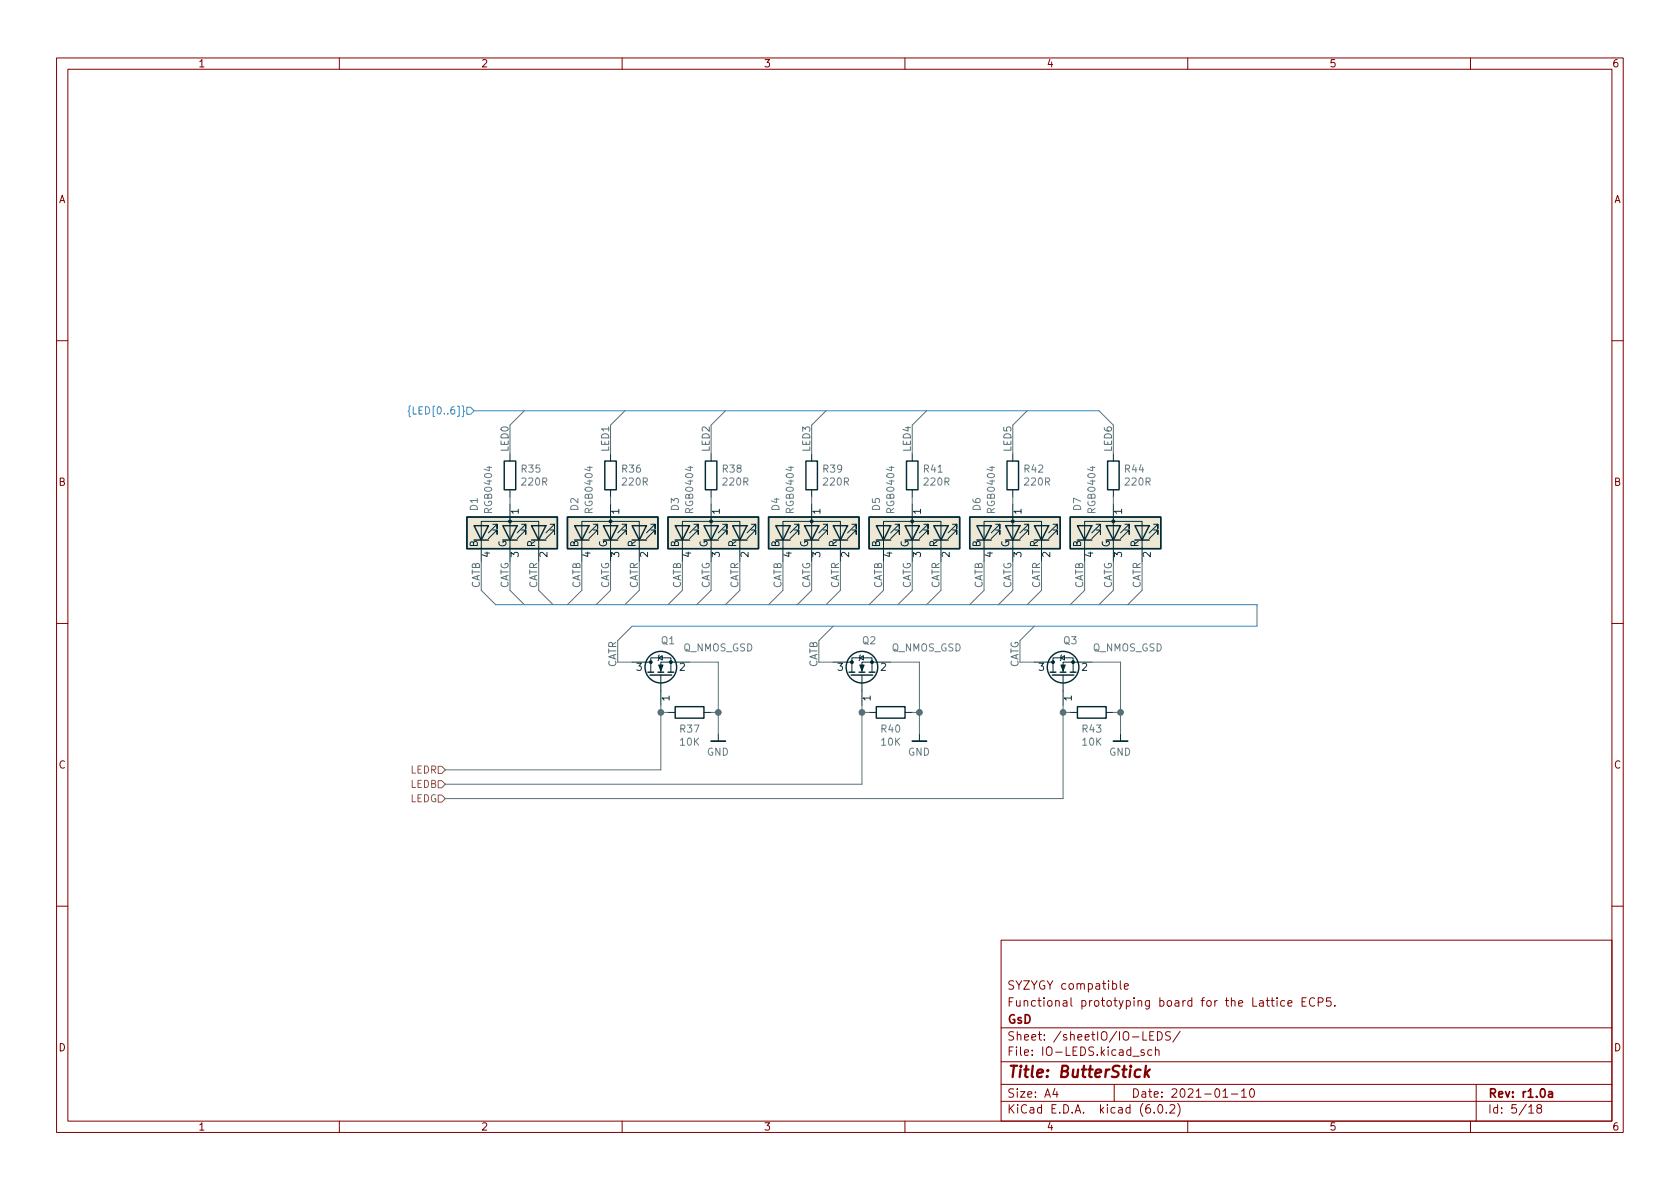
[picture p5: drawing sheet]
<svg xmlns="http://www.w3.org/2000/svg" width="297mm" height="210mm" viewBox="0 0 297 210" stroke-linecap="round" stroke-linejoin="round" font-family="sans-serif">
<g fill="none" stroke="#840000" stroke-width=".18">
<path d="M10 10.2h277v190.1h-277zM12 12.2h273v186.1h-273zM60 10.2v2M110 10.2v2M160 10.2v2M210 10.2v2M260 10.2v2M10 60.2h2M285 60.2h2M10 110.2h2M285 110.2h2M10 160.2h2"/>
<path d="M177 166.3h108v32h-108zM198.1 173.4v1.3l.2 .2M198.8 174.4l.7-.1-.1-.3-.4-.1-.2 .2 .1 .8h.5M224.7 176.9h.6M224.9 176.4v1.3l.4 .2M225.8 176.4v.2M225.8 176.9v1M227.1 177l-.4-.1-.3 .3v.4l.2 .3h.5M227.7 177.4l.7-.1v-.3l-.5-.1-.2 .2 .1 .8h.6M230.2 177.1h.5M230.9 176.4h-.7v1.5h.7M232.4 176.6a.6 .6 0 0 0-.7 0 .6 .6 0 0 0-.2 .7 .56 .56 0 0 0 .3 .6 .56 .56 0 0 0 .6-.1"/>
<path d="M233.1 177.2l.7-.1 .1-.2v-.3l-.3-.2h-.5v1.5M235.3 176.4h-.7l-.1 .7 .2-.1 .5 .1 .2 .2-.1 .5-.2 .1-.6-.1M236 177.8v.1M285 160.2h2M60 198.3v2M110 198.3v2M160 198.3v2M177 194.8h108M177 191.8h108M177 187.8h108M177 181.8h108M186.5 192.5l-.4 1h1"/>
<path d="M186.9 193v1M197 191.8v3M200.3 186.8h1.1M202.3 185.7l-.4-.1-.2 .2 .1 .3 .5 .1v.4h-.6M203.3 183.1h.5M203.6 185.7l-.4-.1-.3 .3v.4l.2 .3h.5M204 182.4h-.7v1.5h.7M204.1 196.7v.1M204.3 185.8l.2-.2 .4 .1v.9M204.3 185.1v1.5M204.6 182.4a.76 .76 0 0 1 .9 .8 .76 .76 0 0 1-.9 .7zM204.9 195.4l.2-.1a.81 .81 0 0 1 .6 .7 .81 .81 0 0 1-.3 .8h-.2a.81 .81 0 0 1-.6-.6 .81 .81 0 0 1 .3-.8z"/>
<path d="M206.2 196.7v.1M206.9 195.5l.5-.2 .2 .2 .1 .3-.9 1h.9M206.9 182.5l-.5-.1-.3 .2v.4l.7 .3 .1 .3-.3 .3h-.5M208.2 195.1a1.72 1.72 0 0 1 0 2.3M208.6 182.4l-1.2 1.9M210 198.3v2M216.2 194h.9M217.7 193.5h1.2M219.5 193l.4-.5v1.5M219.5 194h.9M221.1 192.7l.2-.2a.81 .81 0 0 1 .6 .7 .81 .81 0 0 1-.3 .8h-.2a.81 .81 0 0 1-.3-1.3zM260 198.3v2"/>
<path d="M261 191.8v6.5M270.3 195.8l.4-.5v1.5M270.3 196.8h.9M272 196l-.3-.3 .1-.2 .2-.2 .4 .1 .2 .2-.1 .2-.6 .2-.2 .3 .1 .4 .2 .1h.3l.3-.3-.1-.4-.2-.1"/>
</g>
<path d="M273.8 193.1h.6l.1 .9M274.5 193.4l-.5 .1a.29 .29 0 0 0-.2 .2 .29 .29 0 0 0 .2 .3h.5" fill="none" stroke="#840000" stroke-width=".3"/>
<path d="M201.7 189.2a.66 .66 0 0 0-1 .3l-.1 .6 .2 .3 .1 .1 .6-.1M202.6 188.5l-.2 2M202.7 189.7l.4 .8M203.3 189.1l-.9 .8" fill="none" stroke="#840000" stroke-width=".4"/>
<g fill="none" stroke="#002b36" stroke-width=".25">
<path d="M82.5 91.4h16.1v5.6h-16.1zM83.8 93h2.6l-1.3 2.5zM83.8 95.5h2.6M88.9 93h2.5l-1.2 2.5zM88.9 95.5h2.5M89.2 81.5h2v5.1h-2zM94 93h2.5l-1.3 2.5zM94 95.5h2.5M100.3 91.4h16v5.6h-16zM101.6 93h2.5l-1.2 2.5zM101.6 95.5h2.5M106.7 93h2.5l-1.3 2.5z"/>
<path d="M106.7 95.5h2.5M106.9 81.5h2.1v5.1h-2.1zM111.8 93h2.5l-1.3 2.5zM111.8 95.5h2.5M118.1 91.4h16v5.6h-16zM119.4 93h2.5l-1.3 2.5zM119.4 95.5h2.5M124.5 93h2.5l-1.3 2.5zM124.5 95.5h2.5M124.7 81.5h2v5.1h-2zM129.5 93h2.6l-1.3 2.5zM129.5 95.5h2.6"/>
<path d="M135.9 91.4h16v5.6h-16zM137.2 93h2.5l-1.3 2.5zM137.2 95.5h2.5M142.2 93h2.6l-1.3 2.5zM142.2 95.5h2.6M142.5 81.5h2v5.1h-2zM147.3 93h2.6l-1.3 2.5zM147.3 95.5h2.6M153.7 91.4h16v5.6h-16zM154.9 93h2.6l-1.3 2.5zM154.9 95.5h2.6M160 93h2.6l-1.3 2.5z"/>
<path d="M160 95.5h2.6M160.3 81.5h2v5.1h-2zM165.1 93h2.5l-1.2 2.5zM165.1 95.5h2.5M171.4 91.4h16.1v5.6h-16.1zM172.7 93h2.6l-1.3 2.5zM172.7 95.5h2.6M177.8 93h2.5l-1.2 2.5zM177.8 95.5h2.5M178.1 81.5h2v5.1h-2zM182.9 93h2.5l-1.3 2.5zM182.9 95.5h2.5"/>
<path d="M189.2 91.4h16v5.6h-16zM190.5 93h2.5l-1.2 2.5zM190.5 95.5h2.5M195.6 93h2.5l-1.3 2.5zM195.6 95.5h2.5M195.8 81.5h2.1v5.1h-2.1zM200.7 93h2.5l-1.3 2.5zM200.7 95.5h2.5M114.6 118.9h1M114.9 119.4h3.8M116.3 118.9h1M118.1 118.9h1"/>
<path d="M150.1 118.9h1M150.5 119.4h3.8M151.9 118.9h1M153.7 118.9h1M185.7 118.9h1M186.1 119.4h3.8M187.5 118.9h1M189.2 118.9h1M119.4 125h5.1v2h-5.1zM154.9 125h5.1v2h-5.1zM190.5 125h5.1v2h-5.1z"/>
<circle cx="116.8" cy="118" r="2.79"/>
<circle cx="152.4" cy="118" r="2.79"/>
<circle cx="188" cy="118" r="2.79"/>
</g>
<g fill="none" stroke="#002b36" stroke-width=".18">
<path d="M85.1 99.3v-7.1h10.1v7.1M87.1 93.7h.8v.8v-.8l-1.5 1.5M87.1 92.7h.8v.8v-.8l-1.5 1.5M90.2 80.3v1.2M90.2 86.6v1.3M90.2 89.1v10.2M92.2 93.7h.8v.8v-.8l-1.6 1.5M92.2 92.7h.8v.8v-.8l-1.6 1.5M96.5 93h.1M97.3 93.7h.7v.8v-.8l-1.5 1.5M97.3 92.7h.7v.8v-.8l-1.5 1.5M102.9 99.3v-7.1h10.1v7.1"/>
<path d="M104.9 93.7h.8v.8v-.8l-1.6 1.5M104.9 92.7h.8v.8v-.8l-1.6 1.5M107.9 80.3v1.2M107.9 86.6v1.3M107.9 89.1v10.2M110 93.7h.7v.8v-.8l-1.5 1.5M110 92.7h.7v.8v-.8l-1.5 1.5M114.3 93h.1M115.1 93.7h.7v.8v-.8l-1.5 1.5M115.1 92.7h.7v.8v-.8l-1.5 1.5M120.6 99.3v-7.1h10.2v7.1M122.7 93.7h.7v.8v-.8l-1.5 1.5"/>
<path d="M122.7 92.7h.7v.8v-.8l-1.5 1.5M125.7 80.3v1.2M125.7 86.6v1.3M125.7 89.1v10.2M127.8 93.7h.7v.8v-.8l-1.5 1.5M127.8 92.7h.7v.8v-.8l-1.5 1.5M132.1 93h.1M132.8 93.7h.8v.8v-.8l-1.5 1.5M132.8 92.7h.8v.8v-.8l-1.5 1.5M138.4 99.3v-7.1h10.2v7.1M140.5 93.7h.7v.8v-.8l-1.5 1.5M140.5 92.7h.7v.8v-.8l-1.5 1.5"/>
<path d="M143.5 80.3v1.2M143.5 86.6v1.3M143.5 89.1v10.2M145.5 93.7h.8v.8v-.8l-1.5 1.5M145.5 92.7h.8v.8v-.8l-1.5 1.5M149.9 93h.1M150.6 93.7h.8v.8v-.8l-1.5 1.5M150.6 92.7h.8v.8v-.8l-1.5 1.5M156.2 99.3v-7.1h10.2v7.1M158.2 93.7h.8v.8v-.8l-1.5 1.5M158.2 92.7h.8v.8v-.8l-1.5 1.5M161.3 80.3v1.2"/>
<path d="M161.3 86.6v1.3M161.3 89.1v10.2M163.3 93.7h.8v.8v-.8l-1.5 1.5M163.3 92.7h.8v.8v-.8l-1.5 1.5M167.6 93h.1M168.4 93.7h.8v.8v-.8l-1.6 1.5M168.4 92.7h.8v.8v-.8l-1.6 1.5M174 99.3v-7.1h10.1v7.1M176 93.7h.8v.8v-.8l-1.5 1.5M176 92.7h.8v.8v-.8l-1.5 1.5M179.1 80.3v1.2M179.1 86.6v1.3"/>
<path d="M179.1 89.1v10.2M181.1 93.7h.8v.8v-.8l-1.6 1.5M181.1 92.7h.8v.8v-.8l-1.6 1.5M185.4 93h.1M186.2 93.7h.7v.8v-.8l-1.5 1.5M186.2 92.7h.7v.8v-.8l-1.5 1.5M191.8 99.3v-7.1h10.1v7.1M193.8 93.7h.8v.8v-.8l-1.6 1.5M193.8 92.7h.8v.8v-.8l-1.6 1.5M196.8 80.3v1.2M196.8 86.6v1.3M196.8 89.1v10.2"/>
<path d="M198.9 93.7h.7v.8v-.8l-1.5 1.5M198.9 92.7h.7v.8v-.8l-1.5 1.5M203.2 93h.1M204 93.7h.7v.8v-.8l-1.5 1.5M204 92.7h.7v.8v-.8l-1.5 1.5M111.8 117.1h3.3M115.1 118.9v-2.6h3.5v2.6M116.5 116.3l.6-.4v.8zM116.6 115.8l-.1 .1v.8l-.2 .1M116.8 119.4v5.3M121.9 117.1h-5.1v1.8M147.3 117.1h3.3"/>
<path d="M150.6 118.9v-2.6h3.6v2.6M152 116.3l.7-.4v.8zM152.1 115.8l-.1 .1v.8l-.1 .1M152.4 119.4v5.3M157.5 117.1h-5.1v1.8M182.9 117.1h3.3M186.2 118.9v-2.6h3.5v2.6M187.6 116.3l.6-.4v.8zM187.7 115.8l-.1 .1v.8l-.1 .1M188 119.4v5.3M193 117.1h-5v1.8M118.1 126h1.3"/>
<path d="M124.5 126h1.2M127 129.8v1.3M153.7 126h1.2M160 126h1.3M162.6 129.8v1.3M189.2 126h1.3M195.6 126h1.2M198.1 129.8v1.3"/>
</g>
<path d="M125.7 131.1h2.6M161.3 131.1h2.5M196.8 131.1h2.6" fill="none" stroke="#002b36" stroke-width=".3"/>
<g fill="#eee8d5" stroke="#eee8d5" stroke-width=".18">
<path d="M100.3 91.4h16v5.6h-16z"/>
<path d="M171.4 91.4h16.1v5.6h-16.1z"/>
<path d="M153.7 91.4h16v5.6h-16z"/>
<path d="M189.2 91.4h16v5.6h-16z"/>
<path d="M135.9 91.4h16v5.6h-16z"/>
<path d="M118.1 91.4h16v5.6h-16z"/>
<path d="M82.5 91.4h16.1v5.6h-16.1z"/>
</g>
<g fill="#002b36" stroke="#002b36" stroke-width=".18">
<path d="M152 117.6h.8l-.4 1z"/>
<path d="M187.6 117.6h.7l-.3 1z"/>
<path d="M116.5 117.6h.7l-.4 1z"/>
<circle cx="107.9" cy="92.2" r=".25"/>
<circle cx="179.1" cy="92.2" r=".25"/>
<circle cx="161.3" cy="92.2" r=".25"/>
<circle cx="154.2" cy="117.1" r=".25"/>
<circle cx="150.6" cy="117.1" r=".25"/>
<circle cx="189.7" cy="117.1" r=".25"/>
<circle cx="186.2" cy="117.1" r=".25"/>
<circle cx="196.8" cy="92.2" r=".25"/>
<circle cx="118.6" cy="117.1" r=".25"/>
<circle cx="115.1" cy="117.1" r=".25"/>
<circle cx="143.5" cy="92.2" r=".25"/>
<circle cx="125.7" cy="92.2" r=".25"/>
<circle cx="90.2" cy="92.2" r=".25"/>
</g>
<path d="M77.5 135.5h.6l.6 .6-.6 .7h-.6zM77.5 138h.6l.6 .7-.6 .6h-.6zM77.5 140.6h.6l.6 .6-.6 .7h-.6z" fill="none" stroke="#859900" stroke-width=".18"/>
<path d="M72.6 71.8l-.3 .1v.6l-.1 .2 .1 .2v.6l.3 .2M82.5 72h.7l.6 .6-.6 .7h-.7zM83.8 72.6h110.5M87.6 106.9h134.6v3.8h-110.4" fill="none" stroke="#268bd2" stroke-width=".18"/>
<g fill="none" stroke="#586e75" stroke-width=".18">
<path d="M92.7 72.6l-2.5 2.6v5.1M110.5 72.6l-2.6 2.6v5.1M128.3 72.6l-2.6 2.6v5.1M146 72.6l-2.5 2.6v5.1M163.8 72.6l-2.5 2.6v5.1M181.6 72.6l-2.5 2.6v5.1M194.3 72.6l2.5 2.6v5.1M85.1 99.3v5.1l2.5 2.5M90.2 87.9v1.2M90.2 99.3v5.1l2.5 2.5M95.2 99.3v5.1l2.6 2.5M102.9 99.3v5.1l-2.6 2.5"/>
<path d="M107.9 87.9v1.2M107.9 99.3v5.1l-2.5 2.5M113 99.3v5.1l-2.5 2.5M120.6 99.3v5.1l-2.5 2.5M125.7 87.9v1.2M125.7 99.3v5.1l-2.5 2.5M130.8 99.3v5.1l-2.5 2.5M138.4 99.3v5.1l-2.5 2.5M143.5 87.9v1.2M143.5 99.3v5.1l-2.5 2.5M148.6 99.3v5.1l-2.6 2.5M156.2 99.3v5.1l-2.5 2.5"/>
<path d="M161.3 87.9v1.2M161.3 99.3v5.1l-2.6 2.5M166.4 99.3v5.1l-2.6 2.5M174 99.3v5.1l-2.6 2.5M179.1 87.9v1.2M179.1 99.3v5.1l-2.6 2.5M184.1 99.3v5.1l-2.5 2.5M191.8 99.3v5.1l-2.6 2.5M196.8 87.9v1.2M196.8 99.3v5.1l-2.5 2.5M201.9 99.3v5.1l-2.5 2.5M111.8 110.7l-2.6 2.6v3.8h2.6"/>
<path d="M121.9 117.1h5.1v12.7M147.3 110.7l-2.5 2.6v3.8h2.5M157.5 117.1h5.1v12.7M182.9 110.7l-2.6 2.6v3.8h2.6M193 117.1h5.1v12.7M116.8 124.7v11.4h-38.1M116.8 126h1.3M125.7 126h1.3M152.4 126h1.3M152.4 124.7v14h-73.7M161.3 126h1.3M188 126h1.2"/>
<path d="M188 124.7v16.5h-109.3M196.8 126h1.3"/>
</g>
<g fill="#586e75" stroke="#586e75" stroke-width=".18">
<circle cx="162.6" cy="126" r=".51"/>
<circle cx="188" cy="126" r=".51"/>
<circle cx="198.1" cy="126" r=".51"/>
<circle cx="152.4" cy="126" r=".51"/>
<circle cx="127" cy="126" r=".51"/>
<circle cx="116.8" cy="126" r=".51"/>
</g>
<text font-size="2.8" fill="#840000" x="178" y="190.6">Title: ButterStick</text>
<g font-size="2.1" fill="#840000">
<text x="178" y="178">Functional prototyping board for the Lattice ECP5.</text>
<text x="178" y="175">SYZYGY compatible</text>
<text x="178" y="184">Sheet: /sheetIO/IO-LEDS/</text>
<text x="178" y="181">GsD</text>
<text x="178" y="186.7">File: IO-LEDS.kicad_sch</text>
<text x="178" y="196.9">KiCad E.D.A. kicad (6.0.2)</text>
<text x="178" y="194.1">Size: A4</text>
<text x="200" y="194.1">Date: 2021-01-10</text>
<text x="263" y="194.1">Rev: r1.0a</text>
<text x="263" y="196.9">Id: 5/18</text>
</g>
<g font-size="1.8" fill="#840000">
<text x="35" y="11.9">1</text>
<text x="85" y="11.9">2</text>
<text x="135" y="11.9">3</text>
<text x="185" y="11.9">4</text>
<text x="235" y="11.9">5</text>
<text x="285" y="11.9">6</text>
<text x="10.3" y="35.9">A</text>
<text x="285.3" y="35.9">A</text>
<text x="10.3" y="85.9">B</text>
<text x="285.3" y="85.9">B</text>
<text x="10.3" y="135.9">C</text>
<text x="285.3" y="135.9">C</text>
<text x="10.3" y="185.9">D</text>
<text x="285.3" y="185.9">D</text>
<text x="35" y="199.9">1</text>
<text x="85" y="199.9">2</text>
<text x="135" y="199.9">3</text>
<text x="185" y="199.9">4</text>
<text x="235" y="199.9">5</text>
<text x="285" y="199.9">6</text>
</g>
<text font-size="1.8" fill="#268bd2" x="73.4" y="73.3">{LED[0..6]}</text>
<g font-size="1.8" fill="#586e75">
<text x="89.9" y="79.7" transform="rotate(-90 89.9 79.7)">LED0</text>
<text x="107.7" y="79.7" transform="rotate(-90 107.7 79.7)">LED1</text>
<text x="125.5" y="79.7" transform="rotate(-90 125.5 79.7)">LED2</text>
<text x="143.2" y="79.7" transform="rotate(-90 143.2 79.7)">LED3</text>
<text x="161" y="79.7" transform="rotate(-90 161 79.7)">LED4</text>
<text x="178.8" y="79.7" transform="rotate(-90 178.8 79.7)">LED5</text>
<text x="196.6" y="79.7" transform="rotate(-90 196.6 79.7)">LED6</text>
<text x="84.8" y="104.2" transform="rotate(-90 84.8 104.2)">CATB</text>
<text x="89.9" y="104.3" transform="rotate(-90 89.9 104.3)">CATG</text>
<text x="95" y="104.2" transform="rotate(-90 95 104.2)">CATR</text>
<text x="102.6" y="104.2" transform="rotate(-90 102.6 104.2)">CATB</text>
<text x="107.7" y="104.3" transform="rotate(-90 107.7 104.3)">CATG</text>
<text x="112.8" y="104.2" transform="rotate(-90 112.8 104.2)">CATR</text>
<text x="120.4" y="104.2" transform="rotate(-90 120.4 104.2)">CATB</text>
<text x="125.5" y="104.3" transform="rotate(-90 125.5 104.3)">CATG</text>
<text x="130.5" y="104.2" transform="rotate(-90 130.5 104.2)">CATR</text>
<text x="138.2" y="104.2" transform="rotate(-90 138.2 104.2)">CATB</text>
<text x="143.2" y="104.3" transform="rotate(-90 143.2 104.3)">CATG</text>
<text x="148.3" y="104.2" transform="rotate(-90 148.3 104.2)">CATR</text>
<text x="155.9" y="104.2" transform="rotate(-90 155.9 104.2)">CATB</text>
<text x="161" y="104.3" transform="rotate(-90 161 104.3)">CATG</text>
<text x="166.1" y="104.2" transform="rotate(-90 166.1 104.2)">CATR</text>
<text x="173.7" y="104.2" transform="rotate(-90 173.7 104.2)">CATB</text>
<text x="178.8" y="104.3" transform="rotate(-90 178.8 104.3)">CATG</text>
<text x="183.9" y="104.2" transform="rotate(-90 183.9 104.2)">CATR</text>
<text x="191.5" y="104.2" transform="rotate(-90 191.5 104.2)">CATB</text>
<text x="196.6" y="104.3" transform="rotate(-90 196.6 104.3)">CATG</text>
<text x="201.7" y="104.2" transform="rotate(-90 201.7 104.2)">CATR</text>
<text x="109" y="118.2" transform="rotate(-90 109 118.2)">CATR</text>
<text x="144.5" y="118.2" transform="rotate(-90 144.5 118.2)">CATB</text>
<text x="180.1" y="118.3" transform="rotate(-90 180.1 118.3)">CATG</text>
</g>
<g font-size="1.8" fill="#657b83">
<text x="92.3" y="83.6">R35</text>
<text x="110" y="83.6">R36</text>
<text x="127.8" y="83.6">R38</text>
<text x="145.6" y="83.6">R39</text>
<text x="163.4" y="83.6">R41</text>
<text x="181.1" y="83.6">R42</text>
<text x="198.9" y="83.6">R44</text>
<text x="92.4" y="85.8">220R</text>
<text x="110.1" y="85.8">220R</text>
<text x="127.9" y="85.8">220R</text>
<text x="145.7" y="85.8">220R</text>
<text x="163.5" y="85.8">220R</text>
<text x="181.3" y="85.8">220R</text>
<text x="199" y="85.8">220R</text>
<text x="84.5" y="90.3" transform="rotate(-90 84.5 90.3)">D1</text>
<text x="87" y="90.5" transform="rotate(-90 87 90.5)">RGB0404</text>
<text x="102.2" y="90.3" transform="rotate(-90 102.2 90.3)">D2</text>
<text x="104.8" y="90.5" transform="rotate(-90 104.8 90.5)">RGB0404</text>
<text x="120" y="90.3" transform="rotate(-90 120 90.3)">D3</text>
<text x="122.6" y="90.5" transform="rotate(-90 122.6 90.5)">RGB0404</text>
<text x="137.8" y="90.3" transform="rotate(-90 137.8 90.3)">D4</text>
<text x="140.3" y="90.5" transform="rotate(-90 140.3 90.5)">RGB0404</text>
<text x="155.6" y="90.3" transform="rotate(-90 155.6 90.3)">D5</text>
<text x="158.1" y="90.5" transform="rotate(-90 158.1 90.5)">RGB0404</text>
<text x="173.4" y="90.3" transform="rotate(-90 173.4 90.3)">D6</text>
<text x="175.9" y="90.5" transform="rotate(-90 175.9 90.5)">RGB0404</text>
<text x="191.1" y="90.3" transform="rotate(-90 191.1 90.3)">D7</text>
<text x="193.7" y="90.5" transform="rotate(-90 193.7 90.5)">RGB0404</text>
<text x="116.9" y="113.9">Q1</text>
<text x="152.5" y="113.9">Q2</text>
<text x="188.1" y="113.9">Q3</text>
<text x="120.8" y="115.2">Q_NMOS_GSD</text>
<text x="157.6" y="115.2">Q_NMOS_GSD</text>
<text x="193.1" y="115.2">Q_NMOS_GSD</text>
<text x="120.3" y="129.5">R37</text>
<text x="120.3" y="131.8">10K</text>
<text x="155.9" y="129.5">R40</text>
<text x="155.9" y="131.8">10K</text>
<text x="191.4" y="129.5">R43</text>
<text x="191.4" y="131.8">10K</text>
<text x="125" y="133.6">GND</text>
<text x="160.5" y="133.6">GND</text>
<text x="196.1" y="133.6">GND</text>
</g>
<g font-size="1.8" fill="#073642">
<text x="91.7" y="90.9" transform="rotate(-90 91.7 90.9)">1</text>
<text x="109.5" y="90.9" transform="rotate(-90 109.5 90.9)">1</text>
<text x="127.3" y="90.9" transform="rotate(-90 127.3 90.9)">1</text>
<text x="145" y="90.9" transform="rotate(-90 145 90.9)">1</text>
<text x="162.8" y="90.9" transform="rotate(-90 162.8 90.9)">1</text>
<text x="180.6" y="90.9" transform="rotate(-90 180.6 90.9)">1</text>
<text x="198.4" y="90.9" transform="rotate(-90 198.4 90.9)">1</text>
<text x="86.6" y="98.5" transform="rotate(-90 86.6 98.5)">4</text>
<text x="91.7" y="98.5" transform="rotate(-90 91.7 98.5)">3</text>
<text x="96.8" y="98.5" transform="rotate(-90 96.8 98.5)">2</text>
<text x="104.4" y="98.5" transform="rotate(-90 104.4 98.5)">4</text>
<text x="109.5" y="98.5" transform="rotate(-90 109.5 98.5)">3</text>
<text x="114.6" y="98.5" transform="rotate(-90 114.6 98.5)">2</text>
<text x="122.2" y="98.5" transform="rotate(-90 122.2 98.5)">4</text>
<text x="127.3" y="98.5" transform="rotate(-90 127.3 98.5)">3</text>
<text x="132.3" y="98.5" transform="rotate(-90 132.3 98.5)">2</text>
<text x="140" y="98.5" transform="rotate(-90 140 98.5)">4</text>
<text x="145" y="98.5" transform="rotate(-90 145 98.5)">3</text>
<text x="150.1" y="98.5" transform="rotate(-90 150.1 98.5)">2</text>
<text x="157.7" y="98.5" transform="rotate(-90 157.7 98.5)">4</text>
<text x="162.8" y="98.5" transform="rotate(-90 162.8 98.5)">3</text>
<text x="167.9" y="98.5" transform="rotate(-90 167.9 98.5)">2</text>
<text x="175.5" y="98.5" transform="rotate(-90 175.5 98.5)">4</text>
<text x="180.6" y="98.5" transform="rotate(-90 180.6 98.5)">3</text>
<text x="185.7" y="98.5" transform="rotate(-90 185.7 98.5)">2</text>
<text x="193.3" y="98.5" transform="rotate(-90 193.3 98.5)">4</text>
<text x="198.4" y="98.5" transform="rotate(-90 198.4 98.5)">3</text>
<text x="203.5" y="98.5" transform="rotate(-90 203.5 98.5)">2</text>
<text x="112.5" y="118.6">3</text>
<text x="120.2" y="118.6">2</text>
<text x="148.1" y="118.6">3</text>
<text x="155.7" y="118.6">2</text>
<text x="183.7" y="118.6">3</text>
<text x="191.3" y="118.6">2</text>
<text x="118.4" y="123.9" transform="rotate(-90 118.4 123.9)">1</text>
<text x="153.9" y="123.9" transform="rotate(-90 153.9 123.9)">1</text>
<text x="189.5" y="123.9" transform="rotate(-90 189.5 123.9)">1</text>
</g>
<g font-size="1.8" fill="#002b36">
<text x="84.5" y="96.8" transform="rotate(-90 84.5 96.8)">B</text>
<text x="89.5" y="96.8" transform="rotate(-90 89.5 96.8)">G</text>
<text x="94.6" y="96.8" transform="rotate(-90 94.6 96.8)">R</text>
<text x="102.2" y="96.8" transform="rotate(-90 102.2 96.8)">B</text>
<text x="107.3" y="96.8" transform="rotate(-90 107.3 96.8)">G</text>
<text x="112.4" y="96.8" transform="rotate(-90 112.4 96.8)">R</text>
<text x="120" y="96.8" transform="rotate(-90 120 96.8)">B</text>
<text x="125.1" y="96.8" transform="rotate(-90 125.1 96.8)">G</text>
<text x="130.2" y="96.8" transform="rotate(-90 130.2 96.8)">R</text>
<text x="137.8" y="96.8" transform="rotate(-90 137.8 96.8)">B</text>
<text x="142.9" y="96.8" transform="rotate(-90 142.9 96.8)">G</text>
<text x="148" y="96.8" transform="rotate(-90 148 96.8)">R</text>
<text x="155.6" y="96.8" transform="rotate(-90 155.6 96.8)">B</text>
<text x="160.7" y="96.8" transform="rotate(-90 160.7 96.8)">G</text>
<text x="165.7" y="96.8" transform="rotate(-90 165.7 96.8)">R</text>
<text x="173.4" y="96.8" transform="rotate(-90 173.4 96.8)">B</text>
<text x="178.4" y="96.8" transform="rotate(-90 178.4 96.8)">G</text>
<text x="183.5" y="96.8" transform="rotate(-90 183.5 96.8)">R</text>
<text x="191.1" y="96.8" transform="rotate(-90 191.1 96.8)">B</text>
<text x="196.2" y="96.8" transform="rotate(-90 196.2 96.8)">G</text>
<text x="201.3" y="96.8" transform="rotate(-90 201.3 96.8)">R</text>
</g>
<g font-size="1.8" fill="#859900">
<text x="72.6" y="136.8">LEDR</text>
<text x="72.5" y="141.9">LEDG</text>
<text x="72.6" y="139.3">LEDB</text>
</g>
</svg>
